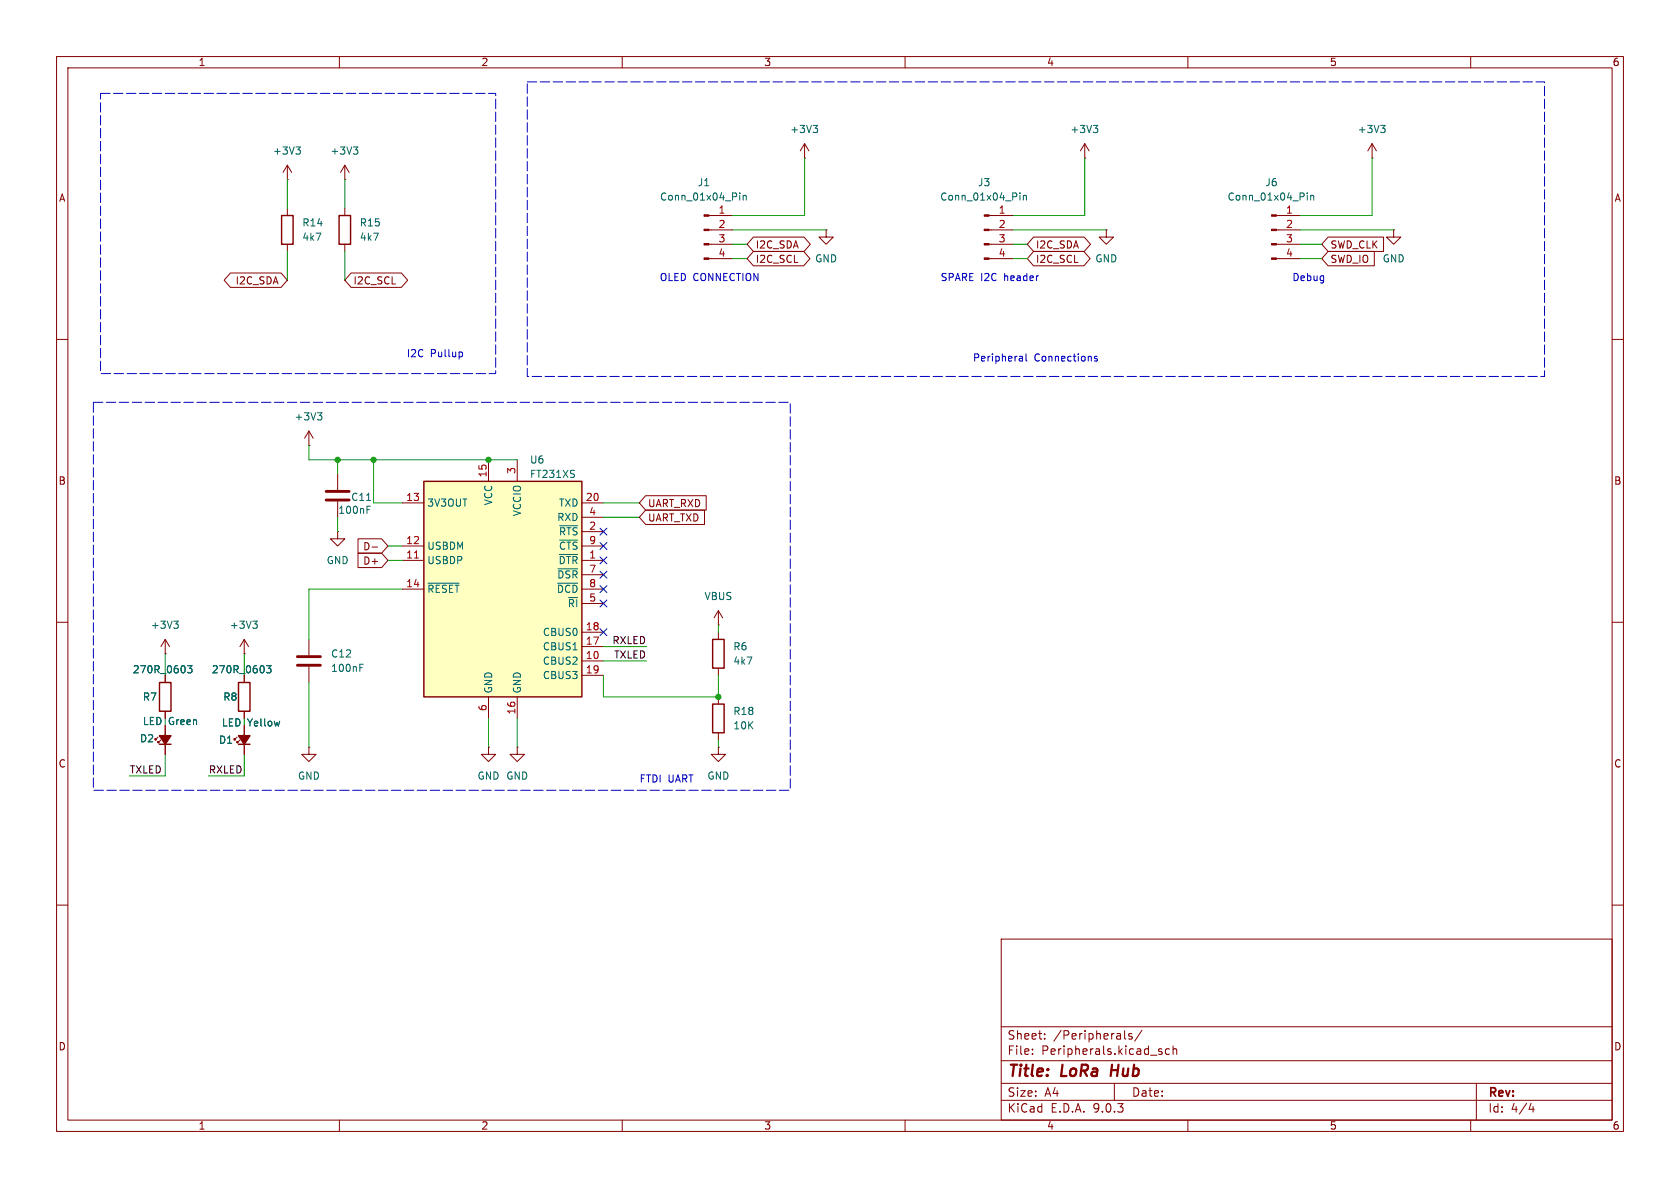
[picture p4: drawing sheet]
<svg xmlns="http://www.w3.org/2000/svg" width="297mm" height="210mm" viewBox="0 0 297 210" stroke-linecap="round" stroke-linejoin="round" font-family="sans-serif">
<g fill="none" stroke="#840000" stroke-width=".18">
<path d="M10 10h277v190h-277zM12 12h273v186h-273zM60 10v2M110 10v2M160 10v2M210 10v2M260 10v2M50.8 31.8h.1M50.8 29.2l-.8 1.3M50.8 29.2l.8 1.3M50.8 29.2v2.6M61 31.8h.1"/>
<path d="M61 29.2l-.8 1.3M61 29.2l.7 1.3M61 29.2v2.6M61 36.8v1.3M125.3 38.1h4.2M191.8 27.9h.1M191.8 25.4l-.8 1.3M191.8 25.4l.7 1.3M191.8 25.4v2.5M225.7 38.1h4.2M242.6 27.9h.1M242.6 25.4l-.8 1.3"/>
<path d="M242.6 25.4l.7 1.3M242.6 25.4v2.5M61 43.2v1.3M125.3 40.6h4.2M125.3 43.2h4.2M125.3 45.7h4.2M195.6 40.6v1.3h1.2l-1.2 1.3-1.3-1.3h1.3M195.6 40.6h.1M225.7 40.6h4.2M225.7 43.2h4.2M225.7 45.7h4.2M246.4 40.6v1.3h1.2l-1.2 1.3-1.3-1.3h1.3"/>
<path d="M246.4 40.6h.1M10 60h2M285 60h2M10 110h2M29.2 115.6h.1M29.2 113v2.6M29.2 113l-.8 1.3M29.2 113l.8 1.3M43.2 115.6h.1M43.2 113l-.8 1.3M43.2 113l.7 1.3M43.2 113v2.6"/>
<path d="M54.6 113v2.8M54.6 117.9v2.8M127 110.5h.1M127 108l-.8 1.2M127 108l.8 1.2M127 108v2.5M285 110h2M27.9 130.3l-.5 .5v-.2v.2h.3M28.4 130.8l-.5 .5v-.2v.2h.3M29.2 128.3v5.1M54.6 132.1v1.3h-1.3l1.3 1.2 1.3-1.2h-1.3M54.6 132.1h.1"/>
<path d="M86.4 132.1v1.3h-1.3l1.3 1.2 1.2-1.2h-1.2M86.4 132.1h.1M127 132.1v1.3h-1.3l1.3 1.2 1.3-1.2h-1.3M127 132.1h.1M10 160h2M177 166h108v32h-108zM285 160h2M60 198v2M110 198v2M160 198v2M177 194.5h108M177 191.5h108"/>
<path d="M177 187.5h108M177 181.5h108M182.5 186.3v.1M182.5 185.5v.1M184.7 183.6v.1M184.7 182.8v.1M197 191.5v3M198.8 182.2v1.3l.2 .2M200.1 182.8l-.4-.1-.2 .2 .1 .2 .5 .2v.3h-.6M201.9 182.1l-1.3 2M205 185.9l.4 .1 .1 .2-.3 .2h-.2M205 185.4l.4 .1"/>
<path d="M206.7 185.5l-.4-.1-.3 .3v.4l.2 .2h.5M207.4 185.5l.2-.1 .4 .1v.9M207.4 184.9v1.5M210 198v2M260 198v2M261 191.5v6.5M270.7 195l-.4 1.1h.9M271 195.6v1"/>
</g>
<path d="M196.6 188.2l-.3 2" fill="none" stroke="#840000" stroke-width=".4"/>
<g fill="none" stroke="#006464" stroke-width=".18">
<path d="M52.3 26h.8l-.4 .5M52.9 26.5l.2 .2v.3l-.2 .2M62.5 26h.8l-.5 .5M63 26.5l.3 .2v.3l-.3 .2M130.8 34.1v.1M130.8 34.5v.9M131.4 34.7l.2-.2 .3 .1v.8M131.4 34.5v.9M193.3 22.2h.8l-.5 .5M193.8 22.7l.3 .2v.3l-.3 .2M231.1 34.1v.1M231.1 34.5v.9"/>
<path d="M231.7 34.5v.9M231.7 34.7l.2-.2 .3 .1 .1 .8M244.1 22.2h.8l-.5 .5M244.6 22.7l.3 .2v.3l-.3 .2M30.7 109.8h.8l-.4 .5M31.3 110.3l.2 .2v.3l-.2 .3M44.7 109.8h.8l-.4 .5M45.2 110.3l.3 .2v.3l-.3 .3M63.6 118h.4M63.6 117.4h.6"/>
</g>
<g fill="#840000" stroke="#840000" stroke-width=".18">
<path d="M224.8 38h.9v.2h-.9z"/>
<path d="M224.8 40.5h.9v.3h-.9z"/>
<path d="M224.8 43.1h.9v.2h-.9z"/>
<path d="M224.8 45.6h.9v.2h-.9z"/>
<path d="M124.5 38h.8v.2h-.8z"/>
<path d="M124.5 40.5h.8v.3h-.8z"/>
<path d="M124.5 43.1h.8v.2h-.8z"/>
<path d="M124.5 45.6h.8v.2h-.8z"/>
</g>
<path d="M52.6 116.1h4M52.6 117.6h4" fill="none" stroke="#840000" stroke-width=".51"/>
<path d="M59.9 38.1h2.1v5.1h-2.1zM28.2 131.6h2" fill="none" stroke="#840000" stroke-width=".25"/>
<path d="M28.2 130h2l-1 1.6z" fill="#840000" stroke="#840000" stroke-width=".25"/>
<path d="M74.9 85.1h28v38.1h-28z" fill="#ffffc2"/>
<path d="M49.8 38.1h2v5.1h-2zM74.9 85.1h28v38.1h-28zM126 113h2v5.1h-2zM28.2 120.7h2v5h-2zM42.2 120.7h2v5h-2zM42.2 131.6h2M126 124.5h2v5h-2z" fill="none" stroke="#840000" stroke-width=".25"/>
<g fill="none" stroke="#840000" stroke-width=".18">
<path d="M50.8 36.8v1.3M142.2 27.9h.1M142.2 25.4l-.7 1.3M142.2 25.4l.8 1.3M142.2 25.4v2.5M174.9 38.1h4.2M40.7 48.3h9l1.1 1.2-1.1 1.3h-9l-1.1-1.3zM50.8 43.2v1.3M62.1 48.3h8.9l1.1 1.2-1.1 1.3h-8.9l-1.1-1.3zM133.2 41.9h8.9l1.2 1.3-1.2 1.3h-8.9l-1.1-1.3zM133.2 44.4h8.9l1.1 1.3-1.1 1.3h-8.9l-1.1-1.3zM146 40.6v1.3h1.3l-1.3 1.3-1.2-1.3h1.2"/>
<path d="M146 40.6h.1M174.9 40.6h4.2M174.9 43.2h4.2M174.9 45.7h4.2M182.7 44.4h8.9l1.1 1.3-1.1 1.3h-8.9l-1.1-1.3zM182.7 41.9h9l1.1 1.3-1.1 1.3h-9l-1.1-1.3zM234.8 44.4h8.2v2.6h-8.2l-1.1-1.3zM234.8 41.9h9.8v2.6h-9.8l-1.1-1.3zM54.6 78.7h.1M54.6 76.2l-.8 1.3M54.6 76.2l.8 1.3M54.6 76.2v2.5"/>
<path d="M59.7 94v1.3h-1.3l1.3 1.2 1.3-1.2h-1.3M59.7 94h.1M59.7 83.8v2.8M59.7 88.6v2.8M63.3 97.8h4.2l1.1 1.3-1.1 1.2h-4.2zM63.3 95.2h4.2l1.1 1.3-1.1 1.3h-4.2zM65.8 96.7h.9M71.1 88.9h3.8M71.1 96.5h3.8M71.1 99.1h3.8M86.4 81.3v3.8M91.4 81.3v3.8"/>
<path d="M102.9 88.9h3.8M102.9 96.5h3.8M102.9 99.1h3.8M102.9 91.4h3.8M102.9 94h3.8M114.1 90.2h10.4v2.5h-10.4l-1.1-1.3zM114.1 87.6h10.7v2.6h-10.7l-1.1-1.3zM29.2 119.4v1.3M43.2 119.4v1.3M71.1 104.1h3.8M102.9 104.1h3.8M102.9 101.6h3.8"/>
<path d="M102.9 106.7h3.8M102.9 111.8h3.8M102.9 114.3h3.8M102.9 116.8h3.8M102.9 119.4h3.8M127 111.8v1.2M127 118.1v1.3M29.2 125.7v1.3M29.2 128.3v1.7M29.2 131.6v1.8M41.9 130.3l-.5 .5v-.2v.2h.3M42.4 130.8l-.5 .5v-.2v.2h.3"/>
<path d="M43.2 125.7v1.3M43.2 128.3v5.1M86.4 123.2v3.8M91.4 132.1v1.3h-1.2l1.2 1.2 1.3-1.2h-1.3M91.4 132.1h.1M91.4 123.2v3.8M127 123.2v1.3M127 129.5v1.3"/>
</g>
<path d="M73.3 98.6h.7" fill="none" stroke="#a90000" stroke-width=".18"/>
<g fill="none" stroke="#006464" stroke-width=".18">
<path d="M143.8 22.2h.7l-.4 .5M144.3 22.7l.2 .2v.3l-.2 .2M180.3 34.1v.1M180.3 34.5v.9M180.9 34.5v.9M180.9 34.7l.2-.2 .3 .1 .1 .8M56.1 73h.8l-.4 .5M56.7 73.5l.2 .2v.3l-.2 .2M64.8 88.5h.7M64.9 90.1h.4M64.9 89.5h.6M98.9 98h3.2"/>
<path d="M98.9 92.9h3.2M98.9 95.5h3.2M33.2 117.7h.7l-.4 .5 .4 .1v.5l-.2 .1-.5-.1M47.1 117.7h.8l-.4 .5 .4 .1v.5l-.2 .1-.6-.1M75.7 103.1h5.5M98.6 103.1h3.5M98.6 100.6h3.5"/>
</g>
<g fill="#840000" stroke="#840000" stroke-width=".18">
<path d="M174 38h.9v.2h-.9z"/>
<path d="M174 40.5h.9v.3h-.9z"/>
<path d="M174 43.1h.9v.2h-.9z"/>
<path d="M174 45.6h.9v.2h-.9z"/>
</g>
<path d="M57.7 88.4h4M57.7 86.9h4" fill="none" stroke="#840000" stroke-width=".51"/>
<path d="M42.2 130h2l-1 1.6z" fill="#840000" stroke="#840000" stroke-width=".25"/>
<g fill="none" stroke="#009600" stroke-width=".18">
<path d="M50.8 31.8v5M61 31.8v5M142.2 27.9v10.2h-12.7M191.8 27.9v10.2h-12.7M242.6 27.9v10.2h-12.7M50.8 44.5v5M61 44.5v5M129.5 43.2h2.6M129.5 40.6h16.5M129.5 45.7h2.6M179.1 43.2h2.5M179.1 40.6h16.5"/>
<path d="M179.1 45.7h2.5M229.9 43.2h3.8M229.9 40.6h16.5M229.9 45.7h3.8M54.6 78.7v2.6h36.8M59.7 81.3v2.5M59.7 91.4v2.6M66 81.3v7.6h5.1M68.6 96.5h2.5M68.6 99.1h2.5M106.7 91.4h6.3M106.7 88.9h6.3"/>
<path d="M29.2 115.6v3.8M43.2 115.6v3.8M71.1 104.1h-16.5v8.9M106.7 114.3h7.6M106.7 116.8h7.6M106.7 119.4v3.8h20.3v-3.8M127 110.5v1.3M29.2 133.4v3.8h-6.3M43.2 133.4v3.8h-6.4M54.6 120.7v11.4M86.4 127v5.1M91.4 127v5.1"/>
<path d="M127 130.8v1.3"/>
</g>
<g fill="none" stroke="#000084" stroke-width=".18">
<path d="M106.1 98.5l1.2 1.2M106.1 93.4l1.2 1.2M106.1 95.9l1.2 1.2M107.3 98.5l-1.2 1.2M107.3 93.4l-1.2 1.2M107.3 95.9l-1.2 1.2M106.1 103.5l1.2 1.2M106.1 106.1l1.2 1.2M106.1 101l1.2 1.2M106.1 111.2l1.2 1.2M107.3 103.5l-1.2 1.2M107.3 106.1l-1.2 1.2"/>
<path d="M107.3 101l-1.2 1.2M107.3 111.2l-1.2 1.2"/>
</g>
<path d="M81.5 62.2l.3 .3v.3l-.3 .3M180.4 63h.3l.1 .8M180.8 63.8h-.4M180.8 63.3h-.4M181.4 62.6v1l.2 .2M194 63h-.3l-.2 .2v.1l.5 .2v.3h-.5" fill="none" stroke="#0000c2" stroke-width=".18"/>
<path d="M17.8 16.5h69.8v49.5h-69.8zM93.2 14.5h179.8v52h-179.8zM16.5 71.1h123.2v68.6h-123.2z" fill="none" stroke="#0000c2" stroke-width=".18" stroke-dasharray="1.7 .6"/>
<g fill="#009600" stroke="#009600" stroke-width=".18">
<circle cx="59.7" cy="81.3" r=".46"/>
<circle cx="86.4" cy="81.3" r=".46"/>
<circle cx="66" cy="81.3" r=".46"/>
<circle cx="127" cy="123.2" r=".46"/>
</g>
<g font-size="2.8" fill="#840000">
<text x="178" y="190.9">Title:</text>
<text x="187.7" y="190.9">LoRa</text>
<text x="197.2" y="190.9">Hub</text>
</g>
<g font-size="2.1" fill="#840000">
<text x="178" y="184">Sheet:</text>
<text x="186.2" y="184">/Peripherals/</text>
<text x="178" y="186.7">File:</text>
<text x="184.1" y="186.7">Peripherals.kicad_sch</text>
<text x="178" y="196.9">KiCad</text>
<text x="178" y="194.1">Size:</text>
<text x="184.7" y="194.1">A4</text>
<text x="185.7" y="196.9">E.D.A.</text>
<text x="193.3" y="196.9">9.0.3</text>
<text x="200" y="194.1">Date:</text>
<text x="263" y="194.3">Rev:</text>
<text x="263" y="196.9">Id:</text>
<text x="267.1" y="196.9">4/4</text>
</g>
<g font-size="1.8" fill="#840000">
<text x="35" y="11.9">1</text>
<text x="85" y="11.9">2</text>
<text x="135" y="11.9">3</text>
<text x="185" y="11.9">4</text>
<text x="235" y="11.9">5</text>
<text x="285" y="11.9">6</text>
<text x="10.3" y="35.9">A</text>
<text x="285.3" y="35.9">A</text>
<text x="133.5" y="44.1">I2C_SDA</text>
<text x="133.5" y="46.7">I2C_SCL</text>
<text x="183" y="46.7">I2C_SCL</text>
<text x="183" y="44.1">I2C_SDA</text>
<text x="235.1" y="46.7">SWD_IO</text>
<text x="235.1" y="44.1">SWD_CLK</text>
<text x="41.5" y="50.5">I2C_SDA</text>
<text x="62.4" y="50.5">I2C_SCL</text>
<text x="10.3" y="85.9">B</text>
<text x="114.5" y="89.9">UART_RXD</text>
<text x="285.3" y="85.9">B</text>
<text x="114.5" y="92.4">UART_TXD</text>
<text x="64.1" y="100">D+</text>
<text x="64.1" y="97.5">D-</text>
<text x="10.3" y="135.9">C</text>
<text x="285.3" y="135.9">C</text>
<text x="10.3" y="185.9">D</text>
<text x="285.3" y="185.9">D</text>
<text x="35" y="199.9">1</text>
<text x="85" y="199.9">2</text>
<text x="135" y="199.9">3</text>
<text x="185" y="199.9">4</text>
<text x="235" y="199.9">5</text>
<text x="285" y="199.9">6</text>
</g>
<g font-size="1.8" fill="#006464">
<text x="139.6" y="23.7">+3V3</text>
<text x="189.1" y="23.7">+3V3</text>
<text x="239.9" y="23.7">+3V3</text>
<text x="48.2" y="27.5">+3V3</text>
<text x="58.3" y="27.5">+3V3</text>
<text x="116.6" y="35.7">Conn_01x04_Pin</text>
<text x="123.3" y="33.1">J1</text>
<text x="166.1" y="35.7">Conn_01x04_Pin</text>
<text x="172.8" y="33.1">J3</text>
<text x="216.9" y="35.7">Conn_01x04_Pin</text>
<text x="223.6" y="33.1">J6</text>
<text x="53.3" y="40.2">R14</text>
<text x="63.5" y="40.2">R15</text>
<text x="53.3" y="42.8">4k7</text>
<text x="63.5" y="42.8">4k7</text>
<text x="144" y="46.6">GND</text>
<text x="193.5" y="46.6">GND</text>
<text x="244.3" y="46.6">GND</text>
<text x="52" y="74.5">+3V3</text>
<text x="93.6" y="82.1">U6</text>
<text x="62" y="88.7">C11</text>
<text x="75.4" y="89.8">3V3OUT</text>
<text x="87.2" y="89.4" transform="rotate(-90 87.2 89.4)">VCC</text>
<text x="93.6" y="84.7">FT231XS</text>
<text x="98.7" y="89.8">TXD</text>
<text x="59.7" y="91">100nF</text>
<text x="92.3" y="91.4" transform="rotate(-90 92.3 91.4)">VCCIO</text>
<text x="98.4" y="92.3">RXD</text>
<text x="98.7" y="94.8">~{RTS}</text>
<text x="57.7" y="99.9">GND</text>
<text x="75.4" y="97.4">USBDM</text>
<text x="75.4" y="99.9">USBDP</text>
<text x="98.7" y="99.9">~{DTR}</text>
<text x="98.7" y="97.4">~{CTS}</text>
<text x="75.4" y="105">~{RESET}</text>
<text x="98.3" y="105">~{DCD}</text>
<text x="98.4" y="102.5">~{DSR}</text>
<text x="100.3" y="107.5">~{RI}</text>
<text x="124.4" y="106.3">VBUS</text>
<text x="26.6" y="111.4">+3V3</text>
<text x="40.5" y="111.4">+3V3</text>
<text x="95.9" y="112.6">CBUS0</text>
<text x="23.4" y="119.2">270R_0603</text>
<text x="37.3" y="119.2">270R_0603</text>
<text x="58.4" y="119">100nF</text>
<text x="58.4" y="116.4">C12</text>
<text x="95.9" y="115.2">CBUS1</text>
<text x="95.9" y="117.7">CBUS2</text>
<text x="129.5" y="115.2">R6</text>
<text x="129.5" y="117.7">4k7</text>
<text x="25.2" y="124.1">R7</text>
<text x="39.4" y="124.1">R8</text>
<text x="87.2" y="122.7" transform="rotate(-90 87.2 122.7)">GND</text>
<text x="92.3" y="122.7" transform="rotate(-90 92.3 122.7)">GND</text>
<text x="95.9" y="120.2">CBUS3</text>
<text x="24.6" y="131.4">D2</text>
<text x="25.2" y="128.4">LED Green</text>
<text x="38.6" y="131.7">D1</text>
<text x="39.1" y="128.6">LED Yellow</text>
<text x="129.5" y="126.6">R18</text>
<text x="129.5" y="129.1">10K</text>
<text x="52.6" y="138">GND</text>
<text x="84.3" y="138">GND GND</text>
<text x="125" y="138">GND</text>
</g>
<g font-size="1.8" fill="#a90000">
<text x="126.9" y="37.8">1</text>
<text x="126.9" y="40.4">2</text>
<text x="176.5" y="37.8">1</text>
<text x="176.5" y="40.4">2</text>
<text x="227.3" y="37.8">1</text>
<text x="227.3" y="40.4">2</text>
<text x="126.9" y="42.9">3</text>
<text x="126.9" y="45.5">4</text>
<text x="176.5" y="42.9">3</text>
<text x="176.5" y="45.5">4</text>
<text x="227.3" y="42.9">3</text>
<text x="227.3" y="45.5">4</text>
<text x="91.2" y="83.9" transform="rotate(-90 91.2 83.9)">3</text>
<text x="71.7" y="88.6">13</text>
<text x="86.1" y="84.5" transform="rotate(-90 86.1 84.5)">15</text>
<text x="103.5" y="88.6">20</text>
<text x="104.1" y="91.2">4</text>
<text x="104.1" y="93.7">2</text>
<text x="71.7" y="96.3">12</text>
<text x="71.7" y="98.8">11</text>
<text x="104.1" y="96.3">9</text>
<text x="104.1" y="98.8">1</text>
<text x="104.1" y="101.3">7</text>
<text x="71.7" y="103.9">14</text>
<text x="104.1" y="103.9">8</text>
<text x="104.1" y="106.4">5</text>
<text x="103.5" y="111.5">18</text>
<text x="103.5" y="114">17</text>
<text x="103.5" y="116.6">10</text>
<text x="103.5" y="119.1">19</text>
<text x="86.1" y="125.8" transform="rotate(-90 86.1 125.8)">6</text>
<text x="91.2" y="126.4" transform="rotate(-90 91.2 126.4)">16</text>
</g>
<g font-size="1.8" fill="#0000c2">
<text x="116.5" y="49.9">OLED CONNECTION</text>
<text x="166.2" y="49.9">SPARE I2C</text>
<text x="177.6" y="49.9">header</text>
<text x="228.4" y="49.9">Debug</text>
<text x="71.8" y="63.4">I2C</text>
<text x="76.1" y="63.4">Pullup</text>
<text x="171.9" y="64.1">Peripheral</text>
<text x="182.8" y="64.1">Connections</text>
<text x="113" y="138.5">FTDI UART</text>
</g>
<g font-size="1.8" fill="#0f0f0f">
<text x="108.2" y="114">RXLED</text>
<text x="108.5" y="116.5">TXLED</text>
<text x="22.9" y="136.8">TXLED</text>
<text x="36.8" y="136.8">RXLED</text>
</g>
</svg>
